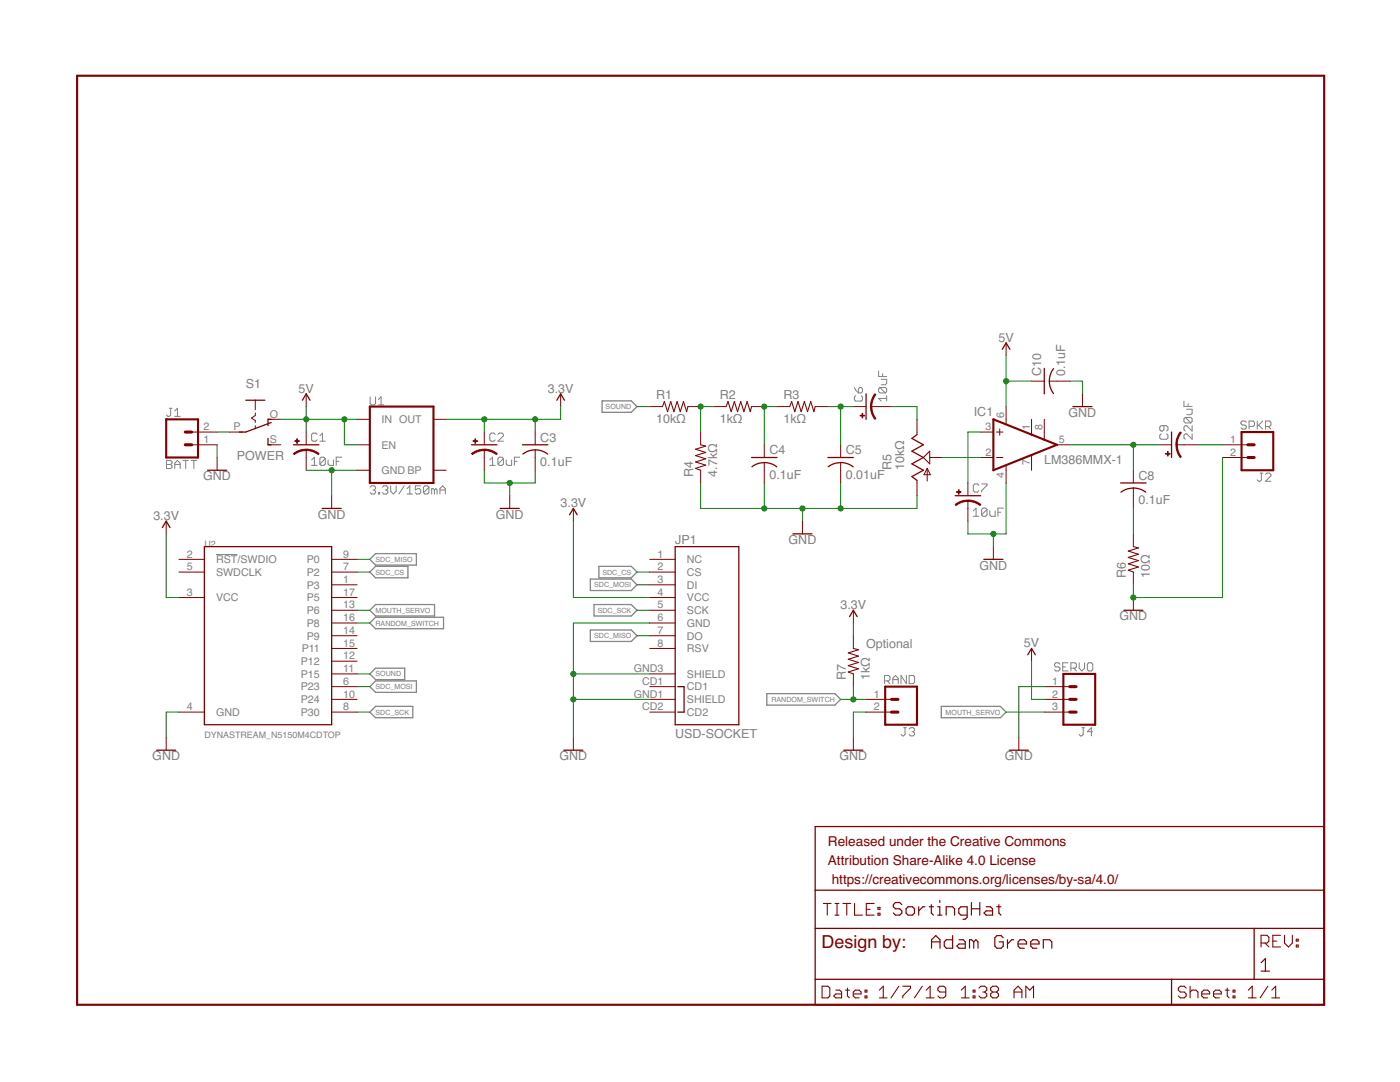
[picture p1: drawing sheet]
<svg xmlns="http://www.w3.org/2000/svg" width="279mm" height="216mm" viewBox="0 0 279 216" stroke-linecap="round" stroke-linejoin="round" font-family="sans-serif">
<g fill="none" stroke="#808080" stroke-width=".2">
<path d="M73.9 79.2v1.3l.2 .3h.6l.3-.3v-1.3M75.5 79.7l.6-.5v1.6M170.5 77.3l.3 .6 .5 .5M170.8 79l-.3 .2v.6l.3 .2h1.1l.2-.2v-.6l-.2-.2M171.3 77.6l.3-.3h.3l.2 .3v.5l-.2 .3h-.6zM175.3 74v1.1h1.7M175.6 77.3h1.1l.3 .3v.5l-.3 .3M175.6 77.3l-.3 .3v.5l.3 .3h1.1M175.6 77.3l1.1 1.1M175.9 75.7h1.1v.8l-.3 .3h-.8M176.1 74.6v.5M177 79.5h-1.7l.6 .5"/>
<path d="M177 79v1M33.2 91.9h.9l.2 .2v.3l-.2 .3 .2 .3v.2l-.2 .3h-.9zM33.2 92.7h.9M33.8 81.5h.5M34.1 81.5v1.3l-.3 .3h-.3l-.3-.3M34.9 92.7h1.1M34.9 93.5v-1.1l.5-.5 .6 .5v1.1M34.9 83.1h1.1M34.9 82l.5-.5v1.6M36.5 91.9h1.1M37.1 91.9v1.6M38.1 91.9h1.1"/>
<path d="M38.7 91.9v1.6M62.2 91.8l.5-.6v1.7M62.2 92.9h1.1M63.3 86.7l-.3-.3h-.5l-.3 .3v1.1l.3 .2h.5l.3-.2M63.8 88h1.1M63.8 87l.6-.6v1.6M64.9 91.5v1.1l-.3 .3h-.5l-.3-.3M64.9 91.5l-.3-.3h-.5l-.3 .3v1.1M64.9 91.5l-1.1 1.1M65.5 91.8v.8l.2 .3h.8v-1.1M67.1 92.1h.5M68.2 91.2h-1.1v1.7"/>
<path d="M73.9 97.2l.2-.3h.6l.3 .3v.3l-.3 .3M74.4 97.8h.3M74.7 97.8l.3 .2v.3l-.3 .3h-.6l-.2-.3M75.5 98.3h.3v.3h-.3zM75.5 80.8h1.1M76.3 97.2l.3-.3h.6l.2 .3v.3l-.2 .3M76.9 97.8h.3M77.2 97.8l.2 .2v.3l-.2 .3h-.6l-.3-.3M78 96.9v1.1l.5 .6 .6-.6v-1.1M80.7 96.9l-1.1 1.7M81.2 98.6h1.1M81.2 97.5l.6-.6v1.7"/>
<path d="M84 96.9h-1.1v.9l.5-.3h.3l.3 .3v.5l-.3 .3h-.6l-.2-.3M85.6 97.2l-.3-.3h-.5l-.3 .3v1.1M85.6 97.2v1.1l-.3 .3h-.5l-.3-.3M85.6 97.2l-1.1 1.1M86.7 97.8l-.3-.3h-.3v1.1M86.7 97.8v.8M86.7 97.8l.3-.3 .2 .3v.8M87.8 97.8h1.1M87.8 98.6v-1.1l.5-.6 .6 .6v1.1M97.7 92.9h1.1M97.7 91.8l.6-.6v1.7M98.8 86.7l-.2-.3h-.6l-.3 .3v1.1l.3 .2h.6l.2-.2"/>
<path d="M99.4 86.7l.3-.3h.5l.3 .3v.3l-1.1 1h1.1M100.5 91.5v1.1l-.3 .3h-.5l-.3-.3M100.5 91.5l-.3-.3h-.5l-.3 .3v1.1M100.5 91.5l-1.1 1.1M101 91.8v.8l.3 .3h.8v-1.1M102.7 92.1h.5M103.7 91.2h-1v1.7M195.3 96.8l-.2-.2h-.6l-.3 .2v1.1l.3 .3h.6l.2-.3M195.9 96.6h1.1v.2l-1.1 1.1v.3M231.7 86.6l-.2 .2v.6l.2 .3h1.1l.3-.3v-.6l-.3-.2M232.3 84.9v.8l-.3 .3h-.3l-.2-.3v-.5l.2-.3h1.1l.3 .3v.5l-.3 .3M236.3 80v1.1h1.6"/>
<path d="M236.6 83.3h1l.3 .3v.5l-.3 .3M236.6 83.3l-.3 .3v.5l.3 .3h1M236.6 83.3l1 1.1M236.8 81.7h1.1v.8l-.3 .2h-.8M237.1 80.6v.5M237.9 84.9v1.1l-1.1-1.1h-.2l-.3 .3v.5l.3 .3M237.9 86.6v1.1l-1.1-1.1h-.2l-.3 .2v.6l.3 .3M248.7 84.3l-.2-.3h-.6l-.3 .3v.2l.3 .3h.6l.2 .3v.3l-.2 .2h-.6l-.3-.2M249.3 85.1h.8l.3-.3v-.5l-.3-.3h-.8v1.6M250.9 84v1.6M251.2 84.8l.8 .8M251.5 94.4h.5"/>
<path d="M251.7 94.4v1.4l-.2 .2h-.3l-.3-.2M252 84l-1.1 1.1M252.6 85.1h.8l.2-.3v-.5l-.2-.3h-.8v1.6M252.6 94.7l.2-.3h.6l.2 .3v.3l-1 1h1M253.1 85.1l.5 .5M43.1 110.7h4.3M194.2 101.9l.6-.5v1.6M194.2 103h1.1M197 101.7v1l-.3 .3h-.5l-.3-.3M197 101.7l-.3-.3h-.5l-.3 .3v1M197 101.7l-1.1 1M197.5 101.9v.8l.3 .3h.8v-1.1"/>
<path d="M199.2 102.2h.5M200.3 101.4h-1.1v1.6M176.5 135.9h.9l.2-.3v-.5l-.2-.3h-.9v1.6M177.1 135.9l.5 .5M178.2 136.4v-1.1l.5-.5 .6 .5v1.1M178.2 135.6h1.1M180.9 134.8v1.6l-1.1-1.6v1.6M181.4 134.8h.9l.2 .3v1l-.2 .3h-.9zM211.5 132.5l-.2-.3h-.6l-.2 .3v.3l.2 .3h.6l.2 .2v.3l-.2 .3h-.6l-.2-.3M212.1 133.1h.5M213.2 132.2h-1.1v1.7h1.1M213.7 133.3h.8l.3-.2v-.6l-.3-.3h-.8v1.7"/>
<path d="M214.3 133.3l.5 .6M215.4 132.2v1.1l.5 .6 .6-.6v-1.1M217.3 132.2h.5l.3 .3v1.1l-.3 .3h-.5l-.3-.3v-1.1zM180.3 145.2h.6M180.6 145.2v1.4l-.3 .2h-.2l-.3-.2M181.4 145.5l.3-.3h.6l.2 .3v.3l-.2 .2M182 146h.3M182.3 146l.2 .3v.3l-.2 .2h-.6l-.3-.2M215.9 145.2h.6M216.2 145.2v1.4l-.3 .2h-.3l-.2-.2M218.1 146h-1.1l.8-.8v1.6"/>
</g>
<g fill="none" stroke="#808080" stroke-width=".25">
<path d="M120.2 80h5.8l1.1 1.1-1.1 1.2h-5.8zM73.8 114.2l1.2-1.2h6.4v2.3h-6.4zM73.8 111.6l1.2-1.1h8.1v2.3h-8.1zM117.8 115.5h8.2l1.1 1.2-1.1 1.1h-8.2zM119.5 113h6.5l1.1 1.2-1.1 1.1h-6.5zM73.8 134.5l1.2-1.2h5.8v2.3h-5.8zM73.8 121.8l1.2-1.2h11.7v2.3h-11.7zM73.8 124.3l1.2-1.1h13.5v2.3h-13.5zM73.8 137l1.2-1.1h8.1v2.3h-8.1zM117.8 125.7h8.2l1.1 1.2-1.1 1.1h-8.2zM118.6 120.6h7.4l1.1 1.2-1.1 1.1h-7.4zM153 138.4h13.6l1.2 1.2-1.2 1.1h-13.6z"/>
<path d="M73.8 142.1l1.2-1.2h7.4v2.3h-7.4zM187.9 140.9h11.7l1.2 1.2-1.2 1.1h-11.7z"/>
</g>
<path d="M15.4 15.1h248.9v185.4h-248.9zM33.2 83.7h6.3v7.6h-6.3zM73.8 81.1h12.7v15.3h-12.7zM198.2 83.7l12.7 5.1-12.7 5zM247.8 86.2h6.3v7.6h-6.3zM176.7 137h6.3v7.6h-6.3zM212.2 134.5h6.4v10.1h-6.4z" fill="none" stroke="#800000" stroke-width=".42"/>
<path d="M37 86.2h1.2M37 88.8h1.2M249 88.8h1.3M249 91.3h1.3M177.9 139.6h1.3M213.5 139.6h1.3M213.5 137h1.3M177.9 142.1h1.3M213.5 142.1h1.3" fill="none" stroke="#800000" stroke-width=".61"/>
<g fill="none" stroke="#800000" stroke-width=".2">
<path d="M50.9 79.9v1.9M61.1 78.6v2.5M111.9 78.6v2.5M200.8 68.4v2.6M205.9 76.1h2.5M209.4 76.1h4.1M216 78.6v2.5M38.2 88.8h5.1M38.2 86.2h5.1M43.3 91.3v2.5M45.9 86.2h2.5M50.9 82.4v.5l-.7 .5 .7 .5v.4"/>
<path d="M50.9 84.9v.7M53.5 88.8h2.5M53.5 83.7h2.5M61.1 86.2v2.6M61.1 89.8v4M66.2 98.9v2.6M71.3 88.8h2.5M71.3 83.7h2.5M71.3 93.8h2.5M86.5 83.7h2.5M86.5 93.8h2.5M96.6 86.2v2.6"/>
<path d="M96.6 89.8v4M101.7 98.9v2.6M106.8 86.2v2.6M106.8 89.8v4M129.7 81.1h2.5M137.3 81.1h2.5M139.8 86.2v2.6M139.8 93.8v2.6M142.4 81.1h2.5M150 81.1h2.5M152.5 88.8v2.5M152.5 92.3v4.1"/>
<path d="M155.1 81.1h2.5M162.7 81.1h2.5M167.8 88.8v2.5M167.8 92.3v4.1M170.3 81.1h2.5M173.9 81.1h4M183 83.7v3M183 95.9v3M185 93.5v2.5M185 93.5l.7 1.2h-1.3zM185.5 91.3h2.6M193.2 96.4v2.5"/>
<path d="M193.2 99.9v4.1M195.7 86.2h2.5M195.7 91.3h2.5M198.9 86.2h1.3M198.9 91.3h1.3M199.5 85.6v1.2M200.8 81.1v3.5M200.8 92.9v3.5M205.9 83.7v3M205.9 90.8v3M208.4 83.7v4M210.9 88.8h2.6"/>
<path d="M226.2 93.8v2.6M226.2 97.4v4.1M231.3 88.8h2.5M234.8 88.8h4.1M244 88.8h5M244 91.3h5M33.2 104v2.5M35.7 119.2h5.1M35.7 111.6h5.1M35.7 114.2h5.1M66.2 119.2h5.1M66.2 111.6h5.1"/>
<path d="M66.2 114.2h5.1M66.2 116.7h5.1M114.4 101.5v2.5M129.7 119.2h5M129.7 111.6h5M129.7 114.2h5M129.7 116.7h5M160.1 104v2.5M198.2 109.1v2.5M226.2 106.5v2.6M226.2 114.2v2.5M226.2 119.2v2.6"/>
<path d="M66.2 121.8h5.1M66.2 124.3h5.1M66.2 126.9h5.1M66.2 129.4h5.1M66.2 131.9h5.1M66.2 134.5h5.1M66.2 137h5.1M66.2 139.6h5.1M129.7 121.8h5M129.7 124.3h5M129.7 126.9h5M129.7 129.4h5"/>
<path d="M129.7 134.5h5M129.7 137h5M129.7 139.6h5M170.3 121.8v2.5M170.3 126.9v2.5M170.3 134.5v2.5M172.8 139.6h5.1M205.9 129.4v2.5M208.4 137h5.1M208.4 139.6h5.1M33.2 147.2v2.5M35.7 142.1h5.1"/>
<path d="M66.2 142.1h5.1M114.4 147.2v2.5M129.7 142.1h5M170.3 147.2v2.5M172.8 142.1h5.1M203.3 147.2v2.5M208.4 142.1h5.1"/>
</g>
<g fill="none" stroke="#800000" stroke-width=".25">
<path d="M49 79.9h3.9M60.3 79.9l.8-1.3 .8 1.3M111.1 79.9l.8-1.3 .7 1.3M172.8 78.6v5.1M200 69.7l.8-1.3 .7 1.3M208.4 73.5v5.1M210.2 73.6a4.1 4.1 0 0 0 0 4.9M41.4 93.8h3.8M53.5 87.5v1.3h.6M54.1 84.3l-5.1 1.9h-1.2M54.1 83.7h-.6v1.2M58.6 88.8h5"/>
<path d="M94.1 88.8h5.1M104.3 88.8h5M104.4 90.6a4 4 0 0 1 4.9 0M150 91.3h5.1M150.1 93.1a4 4 0 0 1 4.9 .1M165.2 91.3h5.1M165.3 93.1a4 4 0 0 1 5 .1M183 86.7l-1 .8 2.3 1.3-2.3 1.2 2.3 1.3-2.3 1.3 2.3 1.2-2.3 1.3 1 .8M190.6 98.9h5.1M214.1 81.1h3.8M223.6 96.4h5.1M223.7 98.2a4 4 0 0 1 5 0"/>
<path d="M233.8 86.2v5.1M32.4 105.3l.8-1.3 .7 1.3M40.8 109.1h25.4v35.5h-25.4zM64.3 101.5h3.8M99.8 101.5h3.8M113.7 102.7l.7-1.2 .8 1.2M134.7 109.1h12.7v35.5h-12.7zM158.2 106.5h3.9M196.3 111.6h3.9M135.3 137h1.2v5.1h-1.2M169.5 123l.8-1.2 .8 1.2M205.1 130.7l.8-1.3 .7 1.3"/>
<path d="M224.3 121.8h3.8M31.3 149.7h3.8M112.5 149.7h3.8M168.4 149.7h3.8M201.4 149.7h3.8M162.7 164.9h101.6v35.6h-101.6zM162.7 177.6h101.6M162.7 185.3h101.6M162.7 195.4h101.6M233.8 195.4v5.1M250.3 185.3v10.1"/>
</g>
<g fill="#800000" stroke="#800000" stroke-width=".2">
<path d="M61.1 89.6h.3a3.9 3.9 0 0 1 2.3 .9l-.2 .2-1.4-.7-1-.1z" fill-rule="evenodd"/>
<path d="M58.6 90.5l1.2-.6 1.3-.3v.3l-1 .1-1.4 .7z" fill-rule="evenodd"/>
<path d="M96.6 89.6h.3a3.9 3.9 0 0 1 2.3 .9l-.1 .2-1.4-.7-1.1-.1z" fill-rule="evenodd"/>
<path d="M94.1 90.5l1.2-.6 1.3-.3v.3l-.9 .1-1.4 .7z" fill-rule="evenodd"/>
<path d="M174.6 78.6l.2 .1-.5 .9-.3 1.5h-.3l.2-1.3z" fill-rule="evenodd"/>
<path d="M173.7 81.1h.3l.1 1 .7 1.4-.2 .2-.7-1.2z" fill-rule="evenodd"/>
<path d="M193.2 99.8h.2a3.9 3.9 0 0 1 2.3 .9l-.1 .2-.9-.5-1.5-.4z" fill-rule="evenodd"/>
<path d="M190.6 100.7l1.2-.7 1.4-.2v.3l-1 .1-1.4 .7z" fill-rule="evenodd"/>
<path d="M235.5 86.2l.3 .1-.7 1.4-.2 1.1h-.2l.2-1.4z" fill-rule="evenodd"/>
<path d="M234.7 88.8h.2l.2 1 .7 1.3-.3 .2-.6-1.2z" fill-rule="evenodd"/>
</g>
<g fill="#800000" stroke="#800000" stroke-width=".2">
<path d="M58.8 87.9h.9v.2h-.9z"/>
<path d="M59.2 87.6h.2v.9h-.2z"/>
<path d="M94.4 87.9h.9v.2h-.9z"/>
<path d="M94.8 87.6h.1v.9h-.1z"/>
<path d="M172 82.5h.2v.9h-.2z"/>
<path d="M171.7 82.9h.9v.1h-.9z"/>
<path d="M190.9 98.1h.9v.1h-.9z"/>
<path d="M191.3 97.7h.1v.9h-.1z"/>
<path d="M233 90.1h.1v.9h-.1z"/>
<path d="M232.6 90.5h.9v.1h-.9z"/>
</g>
<g fill="none" stroke="#800000" stroke-width=".21">
<path d="M132.2 81.1l.4-1 .6 2 .7-2 .6 2 .6-2 .7 2 .6-2 .6 2 .3-1M139.8 88.8l1 .2-2 .6 2 .7-2 .6 2 .6-2 .7 2 .6-2 .7 1 .3M144.9 81.1l.4-1 .6 2 .7-2 .6 2 .6-2 .7 2 .6-2 .6 2 .3-1M157.6 81.1l.4-1 .6 2 .7-2 .6 2 .6-2 .7 2 .6-2 .6 2 .3-1M184.3 91.3l1.2-1.3v2.6zM226.2 109.1l1 .2-2 .7 2 .6-2 .6 2 .7-2 .6 2 .6-2 .7 1 .4M170.3 129.4l1 .2-2 .7 2 .6-2 .7 2 .6-2 .6 2 .7-2 .6 1 .4M164.1 196.8h1.1l.4 .4v1.5l-.4 .4h-1.1zM164.3 180.3h1.6M165.1 180.3v2.3M166.6 180.3h.8M166.6 182.6h.8"/>
<path d="M166.8 197.6h.8l.4 .4v1.1h-1.2l-.4-.4 .4-.4h1.2M167 180.3v2.3M168.2 180.3h1.6M168.7 197.6h.8M169 180.3v2.3M169.1 197.2v1.5l.4 .4M170.3 198.3h1.6v-.3l-.4-.4h-.8l-.4 .4v.7l.4 .4h.8M170.5 180.3v2.3h1.6M172.6 198.7h.4v.4h-.4zM172.6 197.6h.4v.4h-.4zM172.9 181.4h.8M174.5 180.3h-1.6v2.3h1.6"/>
<path d="M175.2 182.2h.4v.4h-.4zM175.2 181.1h.4v.3h-.4zM175.5 199.1h1.5M175.5 197.6l.8-.8v2.3M179.4 196.8l-1.6 2.3M180.2 196.8h1.5v.4l-1.5 1.5v.4M184.1 196.8l-1.6 2.3M184.8 199.1h1.6M184.8 197.6l.8-.8v2.3M188.7 198h-1.1l-.4-.4v-.4l.4-.4h.7l.4 .4v1.5l-.4 .4h-.7l-.4-.4M191.9 199.1h1.5M191.9 197.6l.7-.8v2.3"/>
<path d="M194.2 198.7h.4v.4h-.4zM194.2 197.6h.4v.4h-.4zM195.4 197.2l.3-.4h.8l.4 .4v.4l-.4 .4M196.2 198h.3M196.5 198l.4 .3v.4l-.4 .4h-.8l-.3-.4M198.1 198l-.4 .3v.4l.4 .4h.8l.4-.4v-.4l-.4-.3M198.1 198l-.4-.4v-.4l.4-.4h.8l.4 .4v.4l-.4 .4M198.1 198h.8M202.4 198h1.5M202.4 199.1v-1.5l.8-.8 .7 .8v1.5M204.7 199.1v-2.3l.8 .8 .8-.8v2.3M236.7 197.2l-.4-.4h-.7l-.4 .4v.4l.4 .4h.7l.4 .3v.4l-.4 .4h-.7l-.4-.4"/>
<path d="M237.5 198l.4-.4h.8l.4 .4v1.1M237.5 196.8v2.3M239.8 198.3h1.6v-.3l-.4-.4h-.8l-.4 .4v.7l.4 .4h.8M242.2 198.3h1.5v-.3l-.3-.4h-.8l-.4 .4v.7l.4 .4h.8M244.5 197.6h.8M244.9 197.2v1.5l.4 .4M246.1 198.7h.4v.4h-.4zM246.1 197.6h.4v.4h-.4zM249.1 199.1h1.6M249.1 197.6l.8-.8v2.3M251.7 188.2h1.2l.3-.4v-.8l-.3-.4h-1.2v2.4M252.5 188.2l.7 .8"/>
<path d="M253 196.8l-1.5 2.3M253.8 199.1h1.6M253.8 197.6l.8-.8v2.3M254 187.8h.8M255.6 186.6h-1.6v2.4h1.6M256.3 186.6v1.6l.8 .8 .8-.8v-1.6M258.7 188.6h.4v.4h-.4zM258.7 187.4h.4v.4h-.4z"/>
</g>
<g fill="none" stroke="#800000" stroke-width=".23">
<path d="M187.6 179.7v.4M180 180.5l-.4-.4h-.9l-.4 .4v.4l.4 .4h.9l.4 .5v.4l-.4 .4h-.9l-.4-.4M180.8 181.3l.4-.4h.9l.4 .4v.9l-.4 .4h-.9l-.4-.4zM183.3 180.9v1.7M184.6 180.9h-.4l-.9 .9M185.4 180.9h.9M185.9 180.5v1.7l.4 .4M185.9 189.2v-1.7l.9-.8 .8 .8v1.7M185.9 187.9h1.7M187.1 182.6h.9M187.1 180.9h.5v1.7M188.8 182.6v-1.7h1.3l.4 .4v1.3"/>
<path d="M190.1 186.7v2.5h-1.3l-.4-.4v-.9l.4-.4h1.3M191.4 187.5h.8l.4 .4v1.3h-1.2l-.4-.4 .4-.4h1.2M193 182.6h-1.2l-.5-.4v-.9l.5-.4h1.2v2.1l-.4 .4h-.4M193.9 181.3h1.6M193.9 180.1v2.5M194.3 187.9l-.4-.4h-.4v1.7M194.3 187.9v1.3M194.3 187.9l.5-.4 .4 .4v1.3M195.5 180.1v2.5M196.8 180.9h.9l.4 .4v1.3h-1.3l-.4-.4 .4-.4h1.3M198.9 180.9h.8M199.3 180.5v1.7l.4 .4"/>
<path d="M200.2 187.1l-.4-.4h-.8l-.5 .4v1.7l.5 .4h.8l.4-.4v-.9h-.8M201.1 187.5v1.7M202.3 187.5h-.4l-.8 .9M203.2 188.4h1.7v-.5l-.5-.4h-.8l-.4 .4v.9l.4 .4h.8M205.7 188.4h1.7v-.5l-.5-.4h-.8l-.4 .4v.9l.4 .4h.8M208.2 189.2v-1.7h1.3l.4 .4v1.3M251.7 192.1l.8-.8v2.5M251.7 193.8h1.7"/>
</g>
<g fill="none" stroke="#008000" stroke-width=".2">
<path d="M200.8 71v10.1M200.8 76.1h5.1M213.5 76.1h2.5v2.5M43.3 88.8v2.5M43.3 86.2h2.6M56 83.7h15.3M61.1 93.8h10.2M61.1 81.1v5.1M66.2 93.8v5.1M68.7 83.7v5.1h2.6M96.6 83.7v2.5M96.6 93.8v2.6h10.2v-2.6"/>
<path d="M101.7 96.4v2.5M106.8 83.7v2.5M111.9 81.1v2.6h-22.9M127.1 81.1h2.6M139.8 96.4v5.1h43.2v-2.6M142.4 81.1h-2.6v5.1M152.5 96.4v5.1M155.1 81.1h-2.6v7.7M165.2 81.1h5.1M167.8 81.1v7.7M167.8 96.4v5.1M177.9 81.1h5.1v2.6"/>
<path d="M188.1 91.3h7.6M195.7 86.2h-2.5v10.2M200.8 96.4v10.1h-7.6v-2.5M213.5 88.8h17.8M226.2 88.8v5M238.9 88.8h5.1M244 91.3v27.9h-17.8v-2.5M33.2 106.5v12.7h2.5M71.3 114.2h2.5M71.3 111.6h2.5M114.4 104v15.2h15.3M127.1 114.2h2.6"/>
<path d="M127.1 116.7h2.6M160.1 101.5v2.5M198.2 106.5v2.6M226.2 101.5v5M71.3 124.3h2.5M71.3 134.5h2.5M71.3 137h2.5M71.3 121.8h2.5M114.4 134.5h15.3M114.4 139.6h15.3M127.1 121.8h2.6M127.1 126.9h2.6"/>
<path d="M129.7 124.3h-15.3v22.9M167.8 139.6h5M170.3 124.3v2.6M170.3 137v2.6M205.9 131.9v7.7h2.5M208.4 137h-5.1v10.2M35.7 142.1h-2.5v5.1M71.3 142.1h2.5M172.8 142.1h-2.5v5.1M200.8 142.1h7.6"/>
</g>
<g fill="#008000" stroke="#008000" stroke-width=".2">
<circle cx="66.2" cy="93.8" r=".51"/>
<circle cx="101.7" cy="96.4" r=".51"/>
<circle cx="152.5" cy="101.5" r=".51"/>
<circle cx="167.8" cy="101.5" r=".51"/>
<circle cx="160.1" cy="101.5" r=".51"/>
<circle cx="198.2" cy="106.5" r=".51"/>
<circle cx="226.2" cy="119.2" r=".51"/>
<circle cx="114.4" cy="134.5" r=".51"/>
<circle cx="114.4" cy="139.6" r=".51"/>
<circle cx="68.7" cy="83.7" r=".51"/>
<circle cx="61.1" cy="83.7" r=".51"/>
<circle cx="200.8" cy="76.1" r=".51"/>
<circle cx="96.6" cy="83.7" r=".51"/>
<circle cx="106.8" cy="83.7" r=".51"/>
<circle cx="170.3" cy="139.6" r=".51"/>
<circle cx="139.8" cy="81.1" r=".51"/>
<circle cx="152.5" cy="81.1" r=".51"/>
<circle cx="167.8" cy="81.1" r=".51"/>
<circle cx="226.2" cy="88.8" r=".51"/>
</g>
<text font-size="3.6" fill="#800000" x="164" y="189.1">Design by:</text>
<g font-size="2.7" fill="#800000">
<text x="165.2" y="168.7">Released under the Creative Commons</text>
<text x="165.2" y="172.6">Attribution Share-Alike 4.0 License</text>
<text x="166" y="176.4">https://creativecommons.org/licenses/by-sa/4.0/</text>
</g>
<g font-size="2.5" fill="#808080">
<text x="199.3" y="68.2">5V</text>
<text x="49" y="77.3">S1</text>
<text x="207.8" y="75" transform="rotate(-90 207.8 75)">C10</text>
<text x="212.6" y="75" transform="rotate(-90 212.6 75)">0.1uF</text>
<text x="59.6" y="78.3">5V</text>
<text x="109.3" y="78.3">3.3V</text>
<text x="130.9" y="79.6">R1</text>
<text x="143.6" y="79.6">R2</text>
<text x="156.3" y="79.6">R3</text>
<text x="194.3" y="82.9">IC1</text>
<text x="213.2" y="83.2">GND</text>
<text x="107.8" y="88.1">C3</text>
<text x="130.9" y="84.4">10kΩ</text>
<text x="143.6" y="84.4">1kΩ</text>
<text x="156.3" y="84.4">1kΩ</text>
<text x="40.6" y="95.9">GND</text>
<text x="47.3" y="91.8">POWER</text>
<text x="107.8" y="92.9">0.1uF</text>
<text x="138.3" y="95.1" transform="rotate(-90 138.3 95.1)">R4</text>
<text x="143.1" y="95.1" transform="rotate(-90 143.1 95.1)">4.7kΩ</text>
<text x="153.5" y="95.5">0.1uF</text>
<text x="153.5" y="90.7">C4</text>
<text x="168.8" y="95.5">0.01uF</text>
<text x="168.8" y="90.7">C5</text>
<text x="177.9" y="93.8" transform="rotate(-90 177.9 93.8)">R5</text>
<text x="180.5" y="93.8" transform="rotate(-90 180.5 93.8)">10kΩ</text>
<text x="208.4" y="92.6">LM386MMX-1</text>
<text x="227.2" y="95.7">C8</text>
<text x="111.9" y="101.2">3.3V</text>
<text x="227.2" y="100.6">0.1uF</text>
<text x="30.6" y="103.7">3.3V</text>
<text x="63.4" y="103.5">GND</text>
<text x="99" y="103.5">GND</text>
<text x="134.8" y="108.6">JP1</text>
<text x="157.4" y="108.6">GND</text>
<text x="195.5" y="113.6">GND</text>
<text x="224.7" y="115.4" transform="rotate(-90 224.7 115.4)">R6</text>
<text x="229.5" y="115.4" transform="rotate(-90 229.5 115.4)">10Ω</text>
<text x="167.7" y="121.5">3.3V</text>
<text x="223.4" y="123.8">GND</text>
<text x="172.8" y="129.4">Optional</text>
<text x="204.3" y="129.1">5V</text>
<text x="168.8" y="135.7" transform="rotate(-90 168.8 135.7)">R7</text>
<text x="173.6" y="135.7" transform="rotate(-90 173.6 135.7)">1kΩ</text>
<text x="134.8" y="147.2">USD-SOCKET</text>
<text x="30.4" y="151.7">GND</text>
<text x="111.7" y="151.7">GND</text>
<text x="167.5" y="151.7">GND</text>
<text x="200.5" y="151.7">GND</text>
</g>
<g font-size="2.1" fill="#808080">
<text x="53.8" y="83.3">O</text>
<text x="200.4" y="83.3" transform="rotate(-90 200.4 83.3)">6</text>
<text x="40.6" y="88.4">1</text>
<text x="40.6" y="85.9">2</text>
<text x="46.6" y="85.9">P</text>
<text x="53.8" y="88.4">S</text>
<text x="76.1" y="84.4">IN OUT</text>
<text x="76.1" y="89.5">EN</text>
<text x="196.7" y="85.9">3</text>
<text x="205.5" y="85.9" transform="rotate(-90 205.5 85.9)">1</text>
<text x="208" y="85.9" transform="rotate(-90 208 85.9)">8</text>
<text x="211.3" y="88.4">5</text>
<text x="245.5" y="88.4">1</text>
<text x="76.1" y="94.6">GND BP</text>
<text x="196.7" y="90.9">2</text>
<text x="200.4" y="95.4" transform="rotate(-90 200.4 95.4)">4</text>
<text x="205.5" y="92.8" transform="rotate(-90 205.5 92.8)">7</text>
<text x="245.5" y="90.9">2</text>
<text x="37.3" y="111.3">2</text>
<text x="37.3" y="113.8">5</text>
<text x="43.1" y="112.4">RST/SWDIO</text>
<text x="61.2" y="112.4">P0</text>
<text x="68.5" y="111.3">9</text>
<text x="68.5" y="113.8">7</text>
<text x="131.2" y="113.8">2</text>
<text x="131.2" y="111.3">1</text>
<text x="137.1" y="112.4">NC</text>
<text x="37.3" y="118.9">3</text>
<text x="43.1" y="120">VCC</text>
<text x="43.1" y="114.9">SWDCLK</text>
<text x="61.2" y="114.9">P2</text>
<text x="61.2" y="117.4">P3</text>
<text x="61.2" y="120">P5</text>
<text x="68.5" y="116.3">1</text>
<text x="68.5" y="118.9">17</text>
<text x="131.2" y="116.3">3</text>
<text x="131.2" y="118.9">4</text>
<text x="137.1" y="114.9">CS</text>
<text x="137.1" y="117.4">DI</text>
<text x="137.1" y="120">VCC</text>
<text x="61.2" y="122.5">P6</text>
<text x="61.2" y="125.1">P8</text>
<text x="68.5" y="121.4">13</text>
<text x="68.5" y="123.9">16</text>
<text x="131.2" y="123.9">6</text>
<text x="131.2" y="121.4">5</text>
<text x="137.1" y="125.1">GND</text>
<text x="137.1" y="122.5">SCK</text>
<text x="60.2" y="130.1">P11</text>
<text x="61.2" y="127.6">P9</text>
<text x="68.5" y="126.5">14</text>
<text x="68.5" y="129">15</text>
<text x="68.5" y="131.6">12</text>
<text x="131.2" y="129">8</text>
<text x="131.2" y="126.5">7</text>
<text x="137.1" y="130.1">RSV</text>
<text x="137.1" y="127.6">DO</text>
<text x="60" y="132.7">P12</text>
<text x="60" y="135.2">P15</text>
<text x="60" y="137.8">P23</text>
<text x="68.5" y="134.1">11</text>
<text x="68.5" y="136.6">6</text>
<text x="126.5" y="134.1">GND3</text>
<text x="128.1" y="136.6">CD1</text>
<text x="137.1" y="135.2">SHIELD</text>
<text x="137.1" y="137.8">CD1</text>
<text x="210" y="136.6">1</text>
<text x="37.3" y="141.7">4</text>
<text x="43.1" y="142.8">GND</text>
<text x="60" y="140.3">P24</text>
<text x="60" y="142.8">P30</text>
<text x="68.5" y="139.2">10</text>
<text x="68.5" y="141.7">8</text>
<text x="126.5" y="139.2">GND1</text>
<text x="128.1" y="141.7">CD2</text>
<text x="137.1" y="140.3">SHIELD</text>
<text x="137.1" y="142.8">CD2</text>
<text x="174.4" y="139.2">1</text>
<text x="174.4" y="141.7">2</text>
<text x="210" y="139.2">2</text>
<text x="210" y="141.7">3</text>
</g>
<g font-size="1.8" fill="#808080">
<text x="40.8" y="109.1">U2</text>
<text x="40.8" y="147.2">DYNASTREAM_N5150M4CDTOP</text>
</g>
<g font-size="1.4" fill="#808080">
<text x="120.9" y="81.6">SOUND</text>
<text x="74.9" y="112.1">SDC_MISO</text>
<text x="74.9" y="114.7">SDC_CS</text>
<text x="118.6" y="117.2">SDC_MOSI</text>
<text x="120.2" y="114.7">SDC_CS</text>
<text x="74.9" y="122.3">MOUTH_SERVO</text>
<text x="74.9" y="124.8">RANDOM_SWITCH</text>
<text x="119.3" y="122.3">SDC_SCK</text>
<text x="118.6" y="127.4">SDC_MISO</text>
<text x="74.9" y="135">SOUND</text>
<text x="74.9" y="137.5">SDC_MOSI</text>
<text x="74.9" y="142.6">SDC_SCK</text>
<text x="153.9" y="140">RANDOM_SWITCH</text>
<text x="188.7" y="142.6">MOUTH_SERVO</text>
</g>
</svg>
